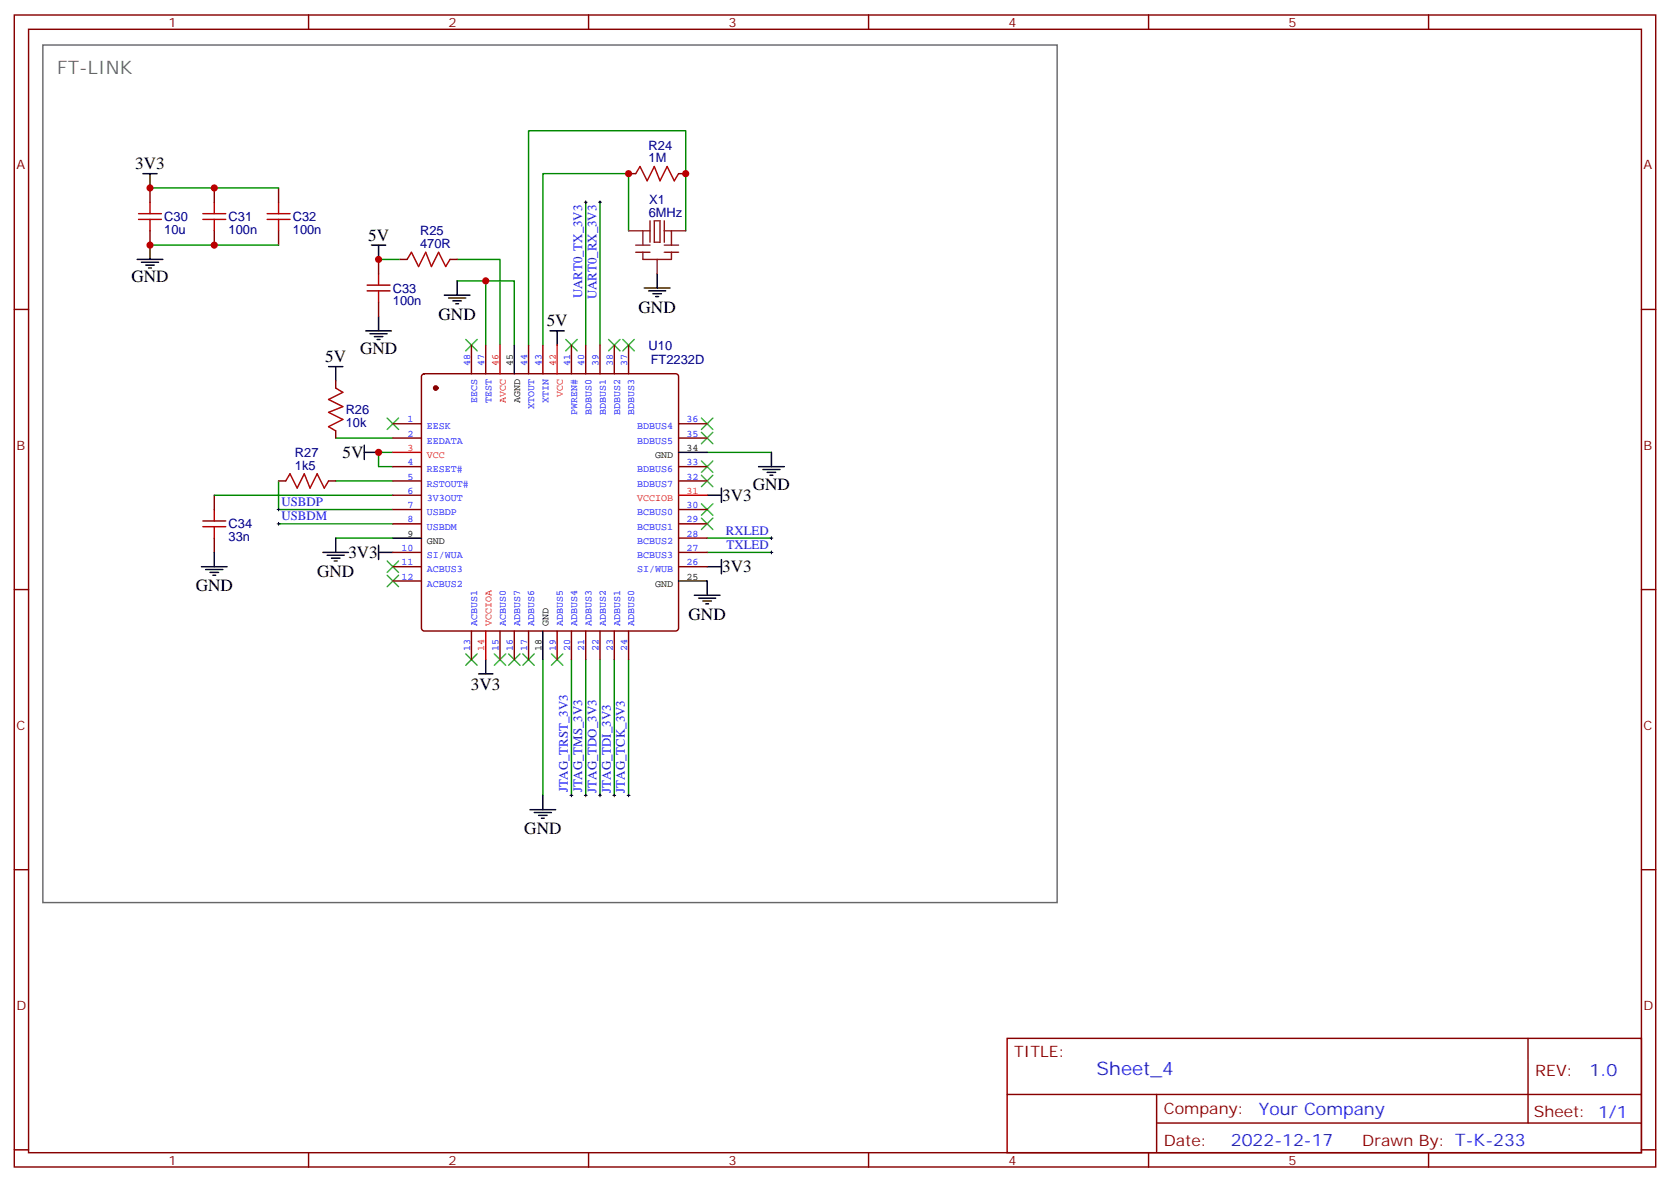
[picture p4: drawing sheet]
<svg xmlns="http://www.w3.org/2000/svg" width="412mm" height="292mm" viewBox="0 0 412 292" stroke-linecap="round" stroke-linejoin="round" font-family="sans-serif">
<g fill="none" stroke="#870000" stroke-width=".35">
<path d="M3.5 3.7h405.4v284.3h-405.4zM7.1 7.2h398.2v277.3h-398.2zM76.2 3.7v3.5M145.3 3.7v3.5M214.5 3.7v3.5M283.6 3.7v3.5M352.8 3.7v3.5M37 46.4v3.5M37 57v3.5M52.9 46.4v3.5M52.9 57v3.5M68.8 46.4v3.5"/>
<path d="M68.8 57v3.5M155.2 42.9h1.8M167.6 42.9h1.7M3.5 76.4h3.6M93.5 64v3.6M93.5 74.6v3.5M98.8 64h1.7M111.1 64h1.8M405.3 76.4h3.6M82.9 94v1.8M104.3 92.5l.5-.2h62.1a.71 .71 0 0 1 .7 .7v62a.76 .76 0 0 1-.7 .8h-62.1a.76 .76 0 0 1-.7-.8v-62zM116.4 85.2v7.1"/>
<path d="M119.9 85.2v7.1M130.5 85.2v7.1M134.1 85.2v7.1M141.1 85.2v7.1M144.6 85.2v7.1M148.2 85.2v7.1M151.7 85.2v7.1M155.2 85.2v7.1M68.8 118.7h1.8M81.1 118.7h1.8M82.9 106.4v1.7M97 118.7h7.1"/>
<path d="M97 104.6h7.1M97 108.1h7.1M97 115.2h7.1M167.6 118.7h7M167.6 104.6h7M167.6 108.1h7M167.6 115.2h7M52.9 122.2v3.6M52.9 132.8v3.5M97 122.2h7.1M97 125.8h7.1M97 129.3h7.1"/>
<path d="M97 136.3h7.1M97 139.9h7.1M167.6 125.8h7M167.6 129.3h7M167.6 136.3h7M167.6 139.9h7M167.6 132.8h7M3.5 145.5h3.6M97 143.4h7.1M116.4 155.8v7M123.5 155.8v7M127 155.8v7"/>
<path d="M130.5 155.8v7M137.6 155.8v7M141.1 155.8v7M144.6 155.8v7M148.2 155.8v7M151.7 155.8v7M155.2 155.8v7M405.3 145.5h3.6M3.5 214.7h3.6M405.3 214.7h3.6M248.7 256.3h156.6v28.2h-156.6zM377.3 256.3v20.9"/>
<path d="M248.7 270.1h156.5M285.6 277.2h119.6M285.6 270.1v14.2M3.5 283.8h3.6M76.2 284.5v3.5M145.3 284.5v3.5M214.5 284.5v3.5M283.6 284.5v3.5M352.8 284.5v3.5M405.3 283.8h3.6"/>
</g>
<g fill="none" stroke="#a10000" stroke-width=".35">
<path d="M34.2 54.2h5.7M34.2 52.7h5.7M37 49.9v2.8M37 54.2v2.8M50.1 54.2h5.6M50.1 52.7h5.6M52.9 49.9v2.8M52.9 54.2v2.8M66 54.2h5.6M66 52.7h5.6M68.8 49.9v2.8M68.8 54.2v2.8"/>
<path d="M157 42.9l1-1.8 1.8 3.5 1.8-3.5 1.4 3.5 1.7-3.5 1.8 3.5 1.1-1.7M90.7 71.8h5.6M90.7 70.4h5.6M93.5 67.6v2.8M93.5 71.8v2.8M100.5 64l1.1-1.7 1.8 3.5 1.7-3.5 1.4 3.5 1.8-3.5 1.8 3.5 1-1.8M82.9 95.8l1.8 1-3.6 1.8 3.6 1.8-3.6 1.4 3.6 1.7-3.6 1.8 1.8 1.1M70.6 118.7l1-1.8 1.8 3.6 1.7-3.6 1.5 3.6 1.7-3.6 1.8 3.6 1-1.8M50.1 130h5.6M50.1 128.6h5.6M52.9 125.8v2.8M52.9 130v2.8"/>
</g>
<g fill="none" stroke="#008700" stroke-width=".35">
<path d="M37 46.4h31.8M144.6 49.9v35.3M148.2 49.9v35.3M155.2 57v-14.1h-21.1v42.3M169.3 57v-24.7h-38.8v52.9M37 60.5h31.8M93.5 64h5.3M112.9 64h10.6v21.2M112.9 69.3h14.1v15.9M119.9 69.3v15.9M68.8 118.7v7.1h28.2M82.9 118.7h14.1"/>
<path d="M82.9 108.1h14.1M97 111.7h-3.5v3.5h3.5M174.6 111.7h15.9M52.9 122.2h44.1M68.8 129.3h28.2M82.9 132.8h14.1M174.6 132.8h15.9M174.6 136.3h15.9M134.1 162.8v33.5M141.1 162.8v33.5M144.6 162.8v33.5M148.2 162.8v33.5"/>
<path d="M151.7 162.8v33.5M155.2 162.8v33.5"/>
</g>
<g fill="none" stroke="#000" stroke-width=".35">
<path d="M35.3 42.9h3.5M37 42.9v3.5M33.9 64h6.3M34.9 64.7h4.3M36 65.4h2.1M36.7 66.1h.7M37 60.5v3.5M91.7 60.5h3.5M93.5 60.5v3.5M93.5 78.1v3.6M109.7 72.8h6.4M110.8 73.6h4.2"/>
<path d="M111.8 74.3h2.1M112.5 75h.7M112.9 69.3v3.5M159.1 71.1h6.4M160.2 71.8h4.2M161.2 72.5h2.1M161.9 73.2h.7M162.3 67.6v3.5M81.1 90.5h3.6M82.9 90.5v3.5M90.3 81.7h6.4M91.4 82.4h4.2"/>
<path d="M92.4 83.1h2.1M93.1 83.8h.7M127 85.2v7.1M135.8 81.7h3.5M137.6 81.7v3.5M90 111.7h3.5M90 109.9v3.5M167.6 111.7h7M187.3 115.2h6.4M188.4 115.9h4.2M189.4 116.6h2.2M190.1 117.3h.8"/>
<path d="M190.5 111.7v3.5M49.7 139.9h6.4M52.9 136.3v3.6M79.7 136.3h6.4M80.8 137.1h4.2M81.8 137.8h2.2M82.5 138.5h.8M82.9 132.8v3.5M93.5 134.6v3.5M93.5 136.3h3.5M97 132.8h7.1M174.6 122.2h3.6"/>
<path d="M174.6 139.9h3.6M178.2 120.5v3.5M178.2 138.1v3.5M50.8 140.6h4.2M51.9 141.3h2.1M52.6 142h.7M134.1 155.8v7M167.6 143.4h7v3.5M171.4 146.9h6.4M172.5 147.6h4.2M173.6 148.3h2.1M174.3 149h.7"/>
<path d="M118.2 166.3h3.5M119.9 162.8v3.5M130.9 199.8h6.3M134.1 196.3v3.5M131.9 200.6h4.3M133 201.3h2.1M133.7 202h.7"/>
</g>
<g fill="none" stroke="#3c3" stroke-width=".35">
<path d="M115 83.8l2.8 2.8M117.8 83.8l-2.8 2.8M139.7 83.8l2.8 2.8M142.5 83.8l-2.8 2.8M150.3 83.8l2.8 2.8M153.1 83.8l-2.8 2.8M153.8 83.8l2.8 2.8M156.6 83.8l-2.8 2.8M95.6 103.2l2.8 2.8M98.4 103.2l-2.8 2.8M173.2 103.2l2.8 2.8M173.2 106.7l2.8 2.8"/>
<path d="M173.2 113.8l2.8 2.8M173.2 117.3l2.8 2.8M176 103.2l-2.8 2.8M176 106.7l-2.8 2.8M176 113.8l-2.8 2.8M176 117.3l-2.8 2.8M95.6 138.5l2.8 2.8M98.4 138.5l-2.8 2.8M173.2 124.4l2.8 2.8M173.2 127.9l2.8 2.8M176 124.4l-2.8 2.8M176 127.9l-2.8 2.8"/>
<path d="M95.6 142l2.8 2.8M98.4 142l-2.8 2.8M115 161.4l2.8 2.8M117.8 161.4l-2.8 2.8M122.1 161.4l2.8 2.8M124.9 161.4l-2.8 2.8M125.6 161.4l2.8 2.8M128.4 161.4l-2.8 2.8M129.1 161.4l2.8 2.8M131.9 161.4l-2.8 2.8M136.2 161.4l2.8 2.8M139 161.4l-2.8 2.8"/>
</g>
<g fill="none" stroke="#000" stroke-width=".25">
<path d="M144.3 49.9h.7M144.6 49.6v.7M147.8 49.9h.7M148.2 49.6v.7M68.4 129.3h.7M68.4 125.8h.7M68.8 125.4v.7M68.8 128.9v.7M190.1 132.8h.8M190.1 136.3h.8M190.5 132.5v.7M190.5 136v.7"/>
<path d="M140.8 196.3h.7M141.1 196v.7M144.3 196.3h.7M144.6 196v.7M147.8 196.3h.7M148.2 196v.7M151.3 196.3h.7M151.7 196v.7M154.9 196.3h.7M155.2 196v.7"/>
</g>
<path d="M10.6 11.1h250.5v211.7h-250.5z" fill="none" stroke="#666" stroke-width=".35"/>
<circle cx="107.6" cy="95.8" r=".53" fill="#870000" stroke="#870000" stroke-width=".35"/>
<path d="M123.5 85.2v7.1M137.6 85.2v7.1M97 111.7h7.1M167.6 122.2h7M119.9 155.8v7" fill="none" stroke="#f00" stroke-width=".35"/>
<g fill="none" stroke="#8c2424" stroke-width=".35">
<path d="M155.2 57h5.3M158.7 57v3.5M160.5 54.5v5.3M161.6 54.5h1.4v5.3h-1.4zM164 54.5v5.3M164 57h5.3M165.8 57v3.5M157 60.5h3.5M157 62.3h3.5M158.7 62.3v1.7h7.1v-1.7M162.3 64v3.6M164 60.5h3.6"/>
<path d="M164 62.3h3.6"/>
</g>
<g fill="#c00">
<circle cx="52.9" cy="46.4" r=".88"/>
<circle cx="52.9" cy="60.5" r=".88"/>
<circle cx="169.3" cy="42.9" r=".88"/>
<circle cx="155.2" cy="42.9" r=".88"/>
<circle cx="37" cy="60.5" r=".88"/>
<circle cx="37" cy="46.4" r=".88"/>
<circle cx="93.5" cy="111.7" r=".88"/>
<circle cx="119.9" cy="69.3" r=".88"/>
<circle cx="93.5" cy="64" r=".88"/>
</g>
<text font-size="4.6" fill="#666" x="14.1" y="18.2">FT-LINK</text>
<text font-size="4.6" fill="#00f" x="270.8" y="265.3">Sheet_4</text>
<g font-size="4.2">
<text x="33.4" y="41.8">3V3</text>
<text x="90.9" y="59.4">5V</text>
<text x="32.5" y="69.7">GND</text>
<text x="157.7" y="77.2">GND</text>
<text x="108.3" y="78.9">GND</text>
<text x="135" y="80.6">5V</text>
<text x="80.3" y="89.4">5V</text>
<text x="88.9" y="87.3">GND</text>
<text x="84.6" y="113.1">5V</text>
<text x="178.3" y="123.6">3V3</text>
<text x="185.9" y="120.8">GND</text>
<text x="86" y="137.8">3V3</text>
<text x="78.3" y="142.4">GND</text>
<text x="178.3" y="141.3">3V3</text>
<text x="48.3" y="146">GND</text>
<text x="170" y="152.9">GND</text>
<text x="116.3" y="170.3">3V3</text>
<text x="129.5" y="205.9">GND</text>
</g>
<g font-size="4.2" fill="#00f">
<text x="392.5" y="265.6">1.0</text>
<text x="310.9" y="275.1">Your Company</text>
<text x="304" y="282.9">2022-12-17</text>
</g>
<g font-size="3.9" fill="#800">
<text x="250.5" y="260.9">TITLE:</text>
<text x="379.1" y="265.6">REV:</text>
<text x="287.4" y="275.1">Company:</text>
<text x="378.7" y="275.7">Sheet: 1/1</text>
<text x="287.4" y="282.8">Date:</text>
<text x="336.4" y="282.8">Drawn By: T-K-233</text>
</g>
<g font-size="3.2" fill="#800">
<text x="41.6" y="6.7">1</text>
<text x="110.8" y="6.7">2</text>
<text x="179.9" y="6.7">3</text>
<text x="249.1" y="6.7">4</text>
<text x="318.2" y="6.7">5</text>
<text x="4.1" y="41.8">A</text>
<text x="405.9" y="41.8">A</text>
<text x="4.1" y="110.9">B</text>
<text x="405.9" y="110.9">B</text>
<text x="4.1" y="180.1">C</text>
<text x="405.9" y="180.1">C</text>
<text x="4.1" y="249.2">D</text>
<text x="405.9" y="249.2">D</text>
<text x="41.6" y="287.5">1</text>
<text x="110.8" y="287.5">2</text>
<text x="179.9" y="287.5">3</text>
<text x="249.1" y="287.5">4</text>
<text x="318.2" y="287.5">5</text>
</g>
<g font-size="3.2" fill="#000080">
<text x="160.2" y="40">1M</text>
<text x="160.2" y="36.9">R24</text>
<text x="160.2" y="53.4">6MHz</text>
<text x="160.3" y="50.3">X1</text>
<text x="40.6" y="57.7">10u</text>
<text x="40.6" y="54.6">C30</text>
<text x="56.4" y="57.7">100n</text>
<text x="56.4" y="54.6">C31</text>
<text x="72.3" y="57.7">100n</text>
<text x="72.3" y="54.6">C32</text>
<text x="103.7" y="58">R25</text>
<text x="103.7" y="61.2">470R</text>
<text x="97" y="75.4">100n</text>
<text x="97" y="72.3">C33</text>
<text x="160.2" y="86.3">U10</text>
<text x="160.7" y="89.8">FT2232D</text>
<text x="85.4" y="105.4">10k</text>
<text x="85.4" y="102.2">R26</text>
<text x="72.8" y="112.8">R27</text>
<text x="72.8" y="115.9">1k5</text>
<text x="56.4" y="130.4">C34</text>
<text x="56.4" y="133.6">33n</text>
</g>
<g font-size="3.2" fill="#00f">
<text x="143.8" y="73.7" transform="rotate(-90 143.8 73.7)">UART0_TX_3V3</text>
<text x="147.3" y="73.8" transform="rotate(-90 147.3 73.8)">UART0_RX_3V3</text>
<text x="69.5" y="124.9">USBDP</text>
<text x="69.5" y="128.4">USBDM</text>
<text x="179.3" y="131.9">RXLED</text>
<text x="179.4" y="135.5">TXLED</text>
<text x="140.2" y="195.6" transform="rotate(-90 140.2 195.6)">JTAG_TRST_3V3</text>
<text x="143.8" y="195.6" transform="rotate(-90 143.8 195.6)">JTAG_TMS_3V3</text>
<text x="147.3" y="195.6" transform="rotate(-90 147.3 195.6)">JTAG_TDO_3V3</text>
<text x="150.8" y="195.6" transform="rotate(-90 150.8 195.6)">JTAG_TDI_3V3</text>
<text x="154.3" y="195.6" transform="rotate(-90 154.3 195.6)">JTAG_TCK_3V3</text>
</g>
<g font-size="2.5" fill="#00f">
<text x="116.1" y="90.3" transform="rotate(-90 116.1 90.3)">48</text>
<text x="119.6" y="90.3" transform="rotate(-90 119.6 90.3)">47</text>
<text x="130.2" y="90.3" transform="rotate(-90 130.2 90.3)">44</text>
<text x="133.7" y="90.3" transform="rotate(-90 133.7 90.3)">43</text>
<text x="140.8" y="90.3" transform="rotate(-90 140.8 90.3)">41</text>
<text x="144.3" y="90.3" transform="rotate(-90 144.3 90.3)">40</text>
<text x="147.8" y="90.3" transform="rotate(-90 147.8 90.3)">39</text>
<text x="151.3" y="90.3" transform="rotate(-90 151.3 90.3)">38</text>
<text x="154.9" y="90.3" transform="rotate(-90 154.9 90.3)">37</text>
<text x="117.8" y="99.5" transform="rotate(-90 117.8 99.5)">EECS</text>
<text x="121.4" y="99.5" transform="rotate(-90 121.4 99.5)">TEST</text>
<text x="131.9" y="101" transform="rotate(-90 131.9 101)">XTOUT</text>
<text x="135.5" y="99.5" transform="rotate(-90 135.5 99.5)">XTIN</text>
<text x="100.6" y="104.2">1</text>
<text x="100.6" y="107.8">2</text>
<text x="105.4" y="106">EESK</text>
<text x="142.5" y="102.4" transform="rotate(-90 142.5 102.4)">PWREN#</text>
<text x="146" y="102.4" transform="rotate(-90 146 102.4)">BDBUS0</text>
<text x="149.6" y="102.4" transform="rotate(-90 149.6 102.4)">BDBUS1</text>
<text x="153.1" y="102.4" transform="rotate(-90 153.1 102.4)">BDBUS2</text>
<text x="156.6" y="102.4" transform="rotate(-90 156.6 102.4)">BDBUS3</text>
<text x="157.4" y="106">BDBUS4</text>
<text x="169.5" y="107.8">35</text>
<text x="169.5" y="104.2">36</text>
<text x="105.4" y="109.5">EEDATA</text>
<text x="157.4" y="109.5">BDBUS5</text>
<text x="100.6" y="114.8">4</text>
<text x="100.6" y="118.4">5</text>
<text x="105.4" y="116.6">RESET#</text>
<text x="157.4" y="116.6">BDBUS6</text>
<text x="169.5" y="118.4">32</text>
<text x="169.5" y="114.8">33</text>
<text x="100.6" y="121.9">6</text>
<text x="100.6" y="125.4">7</text>
<text x="105.4" y="120.1">RSTOUT#</text>
<text x="105.4" y="123.6">3V3OUT</text>
<text x="157.4" y="120.1">BDBUS7</text>
<text x="169.5" y="125.4">30</text>
<text x="100.6" y="128.9">8</text>
<text x="105.4" y="127.2">USBDP</text>
<text x="105.4" y="130.7">USBDM</text>
<text x="157.4" y="130.7">BCBUS1</text>
<text x="157.4" y="127.2">BCBUS0</text>
<text x="169.5" y="128.9">29</text>
<text x="99.2" y="136">10</text>
<text x="105.4" y="137.8">SI/WUA</text>
<text x="157.4" y="137.8">BCBUS3</text>
<text x="157.4" y="134.2">BCBUS2</text>
<text x="169.5" y="136">27</text>
<text x="169.5" y="132.5">28</text>
<text x="99.2" y="139.5">11</text>
<text x="99.2" y="143.1">12</text>
<text x="105.4" y="141.3">ACBUS3</text>
<text x="157.4" y="141.3">SI/WUB</text>
<text x="169.5" y="139.5">26</text>
<text x="105.4" y="144.8">ACBUS2</text>
<text x="117.8" y="154.4" transform="rotate(-90 117.8 154.4)">ACBUS1</text>
<text x="124.9" y="154.4" transform="rotate(-90 124.9 154.4)">ACBUS0</text>
<text x="128.4" y="154.4" transform="rotate(-90 128.4 154.4)">ADBUS7</text>
<text x="131.9" y="154.4" transform="rotate(-90 131.9 154.4)">ADBUS6</text>
<text x="139" y="154.4" transform="rotate(-90 139 154.4)">ADBUS5</text>
<text x="142.5" y="154.4" transform="rotate(-90 142.5 154.4)">ADBUS4</text>
<text x="146" y="154.4" transform="rotate(-90 146 154.4)">ADBUS3</text>
<text x="149.6" y="154.4" transform="rotate(-90 149.6 154.4)">ADBUS2</text>
<text x="153.1" y="154.4" transform="rotate(-90 153.1 154.4)">ADBUS1</text>
<text x="156.6" y="154.4" transform="rotate(-90 156.6 154.4)">ADBUS0</text>
<text x="116.1" y="160.7" transform="rotate(-90 116.1 160.7)">13</text>
<text x="123.1" y="160.7" transform="rotate(-90 123.1 160.7)">15</text>
<text x="126.6" y="160.7" transform="rotate(-90 126.6 160.7)">16</text>
<text x="130.2" y="160.7" transform="rotate(-90 130.2 160.7)">17</text>
<text x="137.2" y="160.7" transform="rotate(-90 137.2 160.7)">19</text>
<text x="140.8" y="160.7" transform="rotate(-90 140.8 160.7)">20</text>
<text x="144.3" y="160.7" transform="rotate(-90 144.3 160.7)">21</text>
<text x="147.8" y="160.7" transform="rotate(-90 147.8 160.7)">22</text>
<text x="151.3" y="160.7" transform="rotate(-90 151.3 160.7)">23</text>
<text x="154.9" y="160.7" transform="rotate(-90 154.9 160.7)">24</text>
</g>
<g font-size="2.5" fill="#f00">
<text x="123.1" y="90.3" transform="rotate(-90 123.1 90.3)">46</text>
<text x="137.2" y="90.3" transform="rotate(-90 137.2 90.3)">42</text>
<text x="124.9" y="99.5" transform="rotate(-90 124.9 99.5)">AVCC</text>
<text x="139" y="98" transform="rotate(-90 139 98)">VCC</text>
<text x="100.6" y="111.3">3</text>
<text x="105.4" y="113.1">VCC</text>
<text x="157.4" y="123.6">VCCIOB</text>
<text x="169.5" y="121.9">31</text>
<text x="121.4" y="154.4" transform="rotate(-90 121.4 154.4)">VCCIOA</text>
<text x="119.6" y="160.7" transform="rotate(-90 119.6 160.7)">14</text>
</g>
<g font-size="2.5">
<text x="126.6" y="90.3" transform="rotate(-90 126.6 90.3)">45</text>
<text x="128.4" y="99.5" transform="rotate(-90 128.4 99.5)">AGND</text>
<text x="161.8" y="113.1">GND</text>
<text x="169.5" y="111.3">34</text>
<text x="100.6" y="132.5">9</text>
<text x="105.4" y="134.2">GND</text>
<text x="169.5" y="143.1">25</text>
<text x="161.8" y="144.8">GND</text>
<text x="135.5" y="154.4" transform="rotate(-90 135.5 154.4)">GND</text>
<text x="133.7" y="160.7" transform="rotate(-90 133.7 160.7)">18</text>
</g>
</svg>
